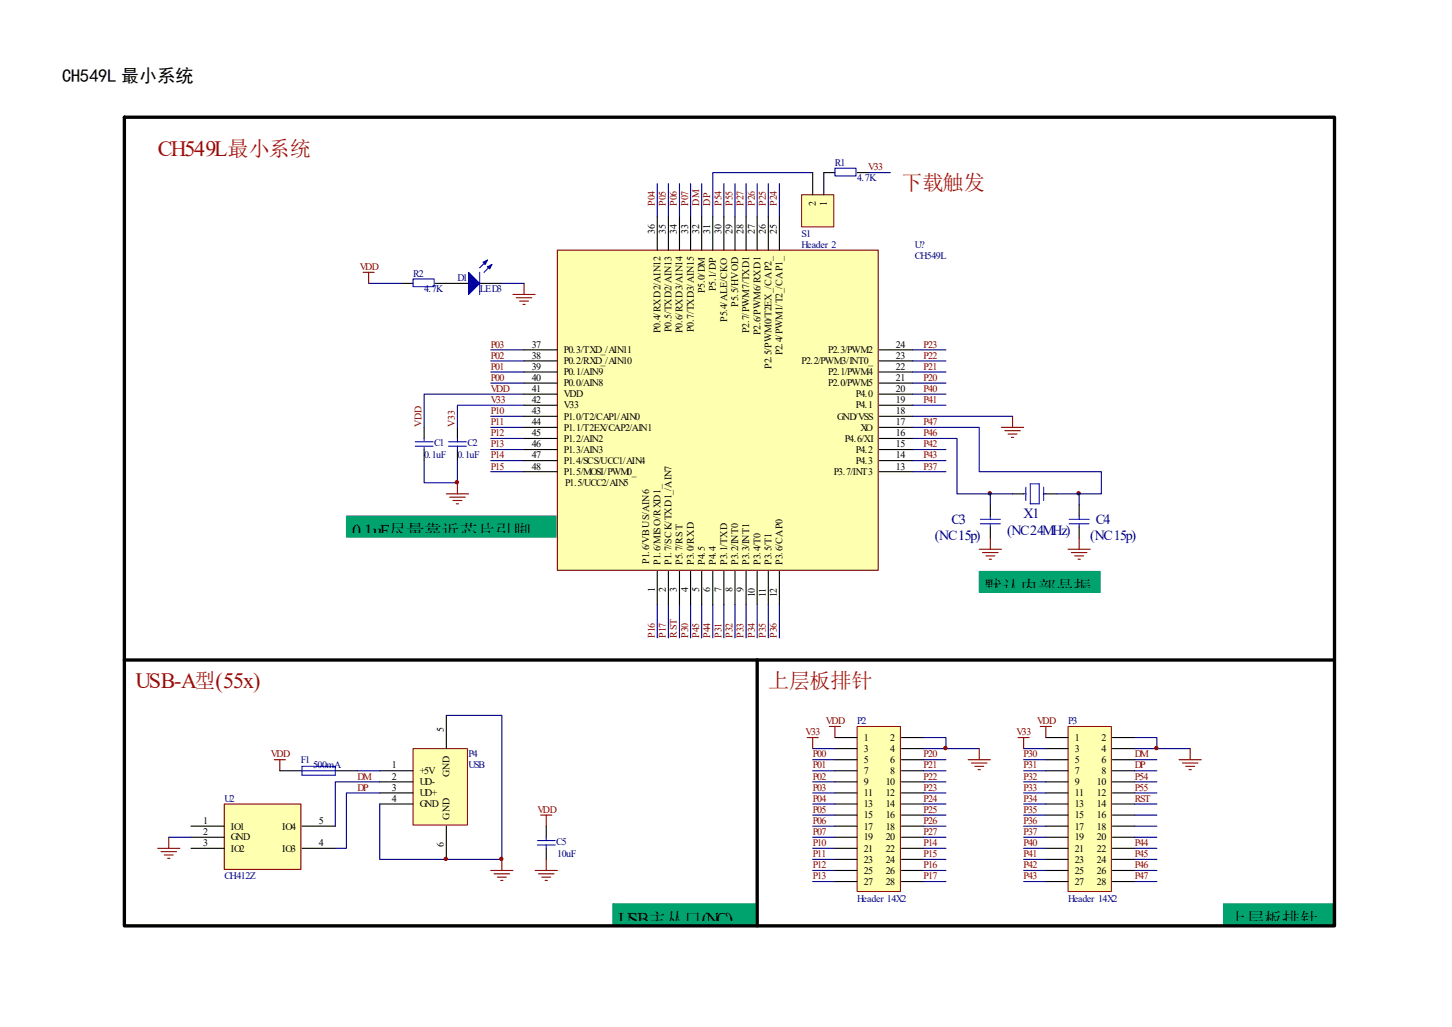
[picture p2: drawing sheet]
<svg xmlns="http://www.w3.org/2000/svg" width="297mm" height="210mm" viewBox="0 0 297 210" stroke-linecap="round" stroke-linejoin="round" font-family="sans-serif">
<g fill="none" stroke="#000" stroke-width=".23">
<path d="M82.2 57.9h2.3M89 57.9h6.8M98.1 57.9h4.6M86.8 87.4v2.3M86.8 91.9v2.3M93.6 87.4v2.3M93.6 91.9v2.3M202.6 103.3v2.2M202.6 107.8v2.3M207.1 101h2.3M213.9 101h2.3M220.7 103.3v2.2"/>
<path d="M220.7 107.8v2.3"/>
</g>
<g fill="none" stroke="#00f" stroke-width=".23">
<path d="M84.5 57h4.3v1.6h-4.3zM98.1 55.7v4.5M99.7 53.2l-1.6 1.6M100.6 54.1l-1.6 1.6M84.9 90.3h3.7M84.9 91.2h3.7M86.8 89.7v.6M86.8 91.2v.7M91.8 90.3h3.6M91.8 91.2h3.6M93.6 89.7v.6M93.6 91.2v.7"/>
<path d="M209.8 99.6v2.7M210.8 99h1.8v4h-1.8zM213.5 99.6v2.7M200.5 107.1h4.1M200.5 106.2h4.1M202.6 105.5v.7M202.6 107.1v.7M209.4 101h.4M213.5 101h.4M218.7 107.1h4.1M218.7 106.2h4.1M220.7 105.5v.7"/>
<path d="M220.7 107.1v.7"/>
</g>
<g fill="none" stroke="#000080" stroke-width=".23">
<path d="M134.4 37.6v6.8M136.7 37.6v6.8M139 37.6v6.8M141.3 37.6v6.8M143.5 37.6v6.8M148.1 37.6v6.8M150.3 37.6v6.8M152.6 37.6v6.8M154.9 37.6v6.8M157.2 37.6v6.8M159.4 37.6v6.8M166.2 35.3h-20.4v9.1"/>
<path d="M75.4 57.9h6.8M102.7 57.9h4.5M100.4 71.5h6.8M100.4 73.8h6.8M100.4 76.1h6.8M100.4 78.3h6.8M186.7 71.5h6.8M186.7 73.8h6.8M186.7 76.1h6.8M186.7 78.3h6.8M86.8 94.2v4.5h6.8v-4.5M100.4 85.1h6.8"/>
<path d="M100.4 87.4h6.8M100.4 89.7h6.8M100.4 91.9h6.8M100.4 94.2h6.8M100.4 96.5h6.8M186.7 85.1h20.4M186.7 91.9h6.8M186.7 94.2h6.8M186.7 96.5h6.8M186.7 80.6h6.8M186.7 82.9h6.8M202.6 101v2.3"/>
<path d="M220.7 101v2.3M134.4 123.6v6.8M136.7 123.6v6.8M139 123.6v6.8M141.3 123.6v6.8M143.5 123.6v6.8M145.8 123.6v6.8M148.1 123.6v6.8M150.3 123.6v6.8M152.6 123.6v6.8M154.9 123.6v6.8M157.2 123.6v6.8"/>
<path d="M159.4 123.6v6.8"/>
</g>
<g fill="none" stroke="#800000" stroke-width=".23">
<path d="M74.3 55.7h2.2M75.4 55.7v2.2M107.2 57.9v2.3M104.9 60.2h4.6M105.6 60.9h3.2M106.3 61.6h1.8M107 62.3h.4M93.6 98.7v2.3M204.8 87.4h4.6M205.5 88.1h3.2M206.2 88.8h1.8M206.9 89.4h.4"/>
<path d="M207.1 85.1v2.3M91.3 101h4.5M92 101.7h3.2M92.7 102.3h1.8M93.3 103h.5M200.3 112.3h4.5M201 113h3.2M201.7 113.7h1.8M202.3 114.4h.5M202.6 110.1v2.2M218.5 112.3h4.5M219.2 113h3.1"/>
<path d="M219.8 113.7h1.9M220.5 114.4h.5M220.7 110.1v2.2"/>
</g>
<g fill="#00f" stroke="#00f" stroke-width=".23">
<path d="M95.8 55.7l2.3 2.2-2.3 2.3z"/>
<path d="M99.7 54.6l.9-.5-.4 .9z"/>
<path d="M98.8 53.6l.9-.4-.5 .9z"/>
</g>
<g fill="#00a36e" stroke="#00a36e" stroke-width=".2">
<path d="M250.3 184.8h22.4v4.3h-22.4z" fill-rule="evenodd"/>
<path d="M200.3 116.8h24.8v4.4h-24.8z" fill-rule="evenodd"/>
</g>
<g fill="#800000" stroke="#800000" stroke-width=".2">
<circle cx="220.6" cy="100.9" r=".34"/>
<circle cx="202.5" cy="100.9" r=".34"/>
</g>
<path d="M84.5 153.1h11.1v15.6h-11.1z" fill-rule="evenodd" fill="#ffffb0" stroke="#800000" stroke-width=".2"/>
<path d="M168.5 35.3h2.3M175.3 35.3h2.3M57.2 157.6h4.6M68.6 157.6h4.5M77.7 157.6h6.8M77.7 159.9h6.8M91.3 146.3v6.8M77.7 164.4h6.8M77.7 162.2h6.8M91.3 168.9v6.8M111.7 168.9v2.3M111.7 173.5v2.2" fill="none" stroke="#000" stroke-width=".23"/>
<path d="M177.6 35.3h4.5M73.1 157.6h4.6M91.3 146.3h11.4v29.4h-25v-11.3" fill="none" stroke="#000080" stroke-width=".23"/>
<g fill="none" stroke="#800000" stroke-width=".23">
<path d="M56.1 155.4h2.3M57.2 155.4v2.2M100.4 178h4.5M101.1 178.7h3.1M101.7 179.4h1.9M102.7 175.7v2.3M109.5 178h4.5M110.1 178.7h3.2M110.6 166.7h2.3M110.8 179.4h1.8M111.7 166.7v2.2M111.7 175.7v2.3"/>
<path d="M102.4 180h.5M111.5 180h.5"/>
</g>
<path d="M170.8 34.4h4.3v1.6h-4.3zM61.8 156.7h6.8v1.8h-6.8zM61.8 157.6h6.8M109.9 172.8h3.7M109.9 171.9h3.7M111.7 171.2v.7M111.7 172.8v.7" fill="none" stroke="#00f" stroke-width=".23"/>
<path d="M125.4 184.8h29.3v4.3h-29.3z" fill-rule="evenodd" fill="#00a36e" stroke="#00a36e" stroke-width=".2"/>
<path d="M25.4 24h247.6v165.3h-247.6zM25.4 135h247.6M154.9 135v54.3" fill="none" stroke="#000" stroke-width=".68"/>
<path d="M164 39.8h6.6v6.6h-6.6z" fill-rule="evenodd" fill="#ffffb0" stroke="#800000" stroke-width=".2"/>
<path d="M166.2 35.3v4.5M168.5 35.3v4.5" fill="none" stroke="#000" stroke-width=".23"/>
<path d="M175.3 148.6h8.9v33.7h-8.9z" fill-rule="evenodd" fill="#ffffb0" stroke="#800000" stroke-width=".2"/>
<g fill="none" stroke="#000" stroke-width=".23">
<path d="M170.8 150.8h4.5M170.8 153.1h4.5M170.8 155.4h4.5M170.8 157.6h4.5M170.8 159.9h4.5M184.4 150.8h4.5M184.4 153.1h4.5M184.4 155.4h4.5M184.4 157.6h4.5M184.4 159.9h4.5M170.8 162.2h4.5M170.8 164.4h4.5"/>
<path d="M170.8 166.7h4.5M170.8 168.9h4.5M170.8 171.2h4.5M170.8 173.5h4.5M170.8 175.7h4.5M170.8 178h4.5M184.4 162.2h4.5M184.4 164.4h4.5M184.4 166.7h4.5M184.4 168.9h4.5M184.4 171.2h4.5M184.4 173.5h4.5"/>
<path d="M184.4 175.7h4.5M184.4 178h4.5M170.8 180.3h4.5M184.4 180.3h4.5"/>
</g>
<path d="M218.5 148.6h8.8v33.7h-8.8z" fill-rule="evenodd" fill="#ffffb0" stroke="#800000" stroke-width=".2"/>
<g fill="none" stroke="#000" stroke-width=".23">
<path d="M213.9 150.8h4.6M213.9 153.1h4.6M213.9 155.4h4.6M213.9 157.6h4.6M213.9 159.9h4.6M227.6 150.8h4.5M227.6 153.1h4.5M227.6 155.4h4.5M227.6 157.6h4.5M227.6 159.9h4.5M213.9 162.2h4.6M213.9 164.4h4.6"/>
<path d="M213.9 166.7h4.6M213.9 168.9h4.6M213.9 171.2h4.6M213.9 173.5h4.6M213.9 175.7h4.6M213.9 178h4.6M227.6 162.2h4.5M227.6 164.4h4.5M227.6 166.7h4.5M227.6 168.9h4.5M227.6 171.2h4.5M227.6 173.5h4.5"/>
<path d="M227.6 175.7h4.5M227.6 178h4.5M213.9 180.3h4.6M227.6 180.3h4.5"/>
</g>
<g fill="none" stroke="#000080" stroke-width=".23">
<path d="M166.2 155.4h4.6M166.2 157.6h4.6M166.2 159.9h4.6M166.2 153.1h4.6M188.9 150.8h4.6v2.3h-4.6M188.9 155.4h4.6M188.9 157.6h4.6M188.9 159.9h4.6M193.5 153.1h6.8M209.4 155.4h4.5M209.4 157.6h4.5M209.4 159.9h4.5"/>
<path d="M209.4 153.1h4.5M232.1 150.8h4.5v2.3h-4.5M232.1 155.4h4.5M232.1 157.6h4.5M232.1 159.9h4.5M236.6 153.1h6.9M166.2 162.2h4.6M166.2 164.4h4.6M166.2 166.7h4.6M166.2 168.9h4.6M166.2 171.2h4.6M166.2 173.5h4.6"/>
<path d="M166.2 175.7h4.6M166.2 178h4.6M188.9 162.2h4.6M188.9 164.4h4.6M188.9 166.7h4.6M188.9 168.9h4.6M188.9 171.2h4.6M188.9 173.5h4.6M188.9 175.7h4.6M188.9 178h4.6M209.4 162.2h4.5M209.4 164.4h4.5"/>
<path d="M209.4 166.7h4.5M209.4 168.9h4.5M209.4 171.2h4.5M209.4 173.5h4.5M209.4 175.7h4.5M209.4 178h4.5M232.1 162.2h4.5M232.1 164.4h4.5M232.1 166.7h4.5M232.1 168.9h4.5M232.1 171.2h4.5M232.1 173.5h4.5"/>
<path d="M232.1 175.7h4.5M232.1 178h4.5M166.2 180.3h4.6M188.9 180.3h4.6M209.4 180.3h4.5M232.1 180.3h4.5"/>
</g>
<g fill="none" stroke="#800000" stroke-width=".23">
<path d="M165.1 150.8h2.3M166.2 150.8v2.3M169.6 148.6h2.3M170.8 148.6v2.2M198 155.4h4.6M198.7 156h3.2M199.4 156.7h1.8M200.1 157.4h.4M200.3 153.1v2.3M208.3 150.8h2.2M209.4 150.8v2.3M212.8 148.6h2.3"/>
<path d="M213.9 148.6v2.2M241.2 155.4h4.5M241.9 156h3.1M242.5 156.7h1.9M243.2 157.4h.5M243.5 153.1v2.3"/>
</g>
<path d="M45.9 164.4h15.7v13.4h-15.7z" fill-rule="evenodd" fill="#ffffb0" stroke="#800000" stroke-width=".23"/>
<path d="M39.1 168.9h6.8M39.1 171.2h6.8M39.1 173.5h6.8M61.8 168.9h6.8M61.8 173.5h6.8" fill="none" stroke="#000" stroke-width=".23"/>
<path d="M32.3 173.5h4.5M32.9 174.2h3.2M33.6 174.8h1.8M34.3 175.5h.5M34.5 171.2v2.3" fill="none" stroke="#800000" stroke-width=".23"/>
<path d="M107.2 82.9h-13.6v4.5M107.2 80.6h-20.4v6.8M186.7 89.7h9.1v11.3h11.3M186.7 87.4h13.6v9.1h25v4.5h-9.1M77.7 159.9h-9.1v9M34.5 171.2h4.6M77.7 162.2h-6.8v11.3h-2.3" fill="none" stroke="#000080" stroke-width=".23"/>
<path d="M70.9 105.5h42.9v4.3h-42.9z" fill-rule="evenodd" fill="#00a36e" stroke="#00a36e" stroke-width=".2"/>
<path d="M114 51.2h65.6v65.4h-65.6z" fill-rule="evenodd" fill="#ffffb0" stroke="#800000" stroke-width=".23"/>
<g fill="none" stroke="#000" stroke-width=".23">
<path d="M134.4 44.4v6.8M136.7 44.4v6.8M139 44.4v6.8M141.3 44.4v6.8M143.5 44.4v6.8M145.8 44.4v6.8M148.1 44.4v6.8M150.3 44.4v6.8M152.6 44.4v6.8M154.9 44.4v6.8M157.2 44.4v6.8M159.4 44.4v6.8"/>
<path d="M107.2 78.3h6.8M107.2 76.1h6.8M107.2 73.8h6.8M107.2 71.5h6.8M179.9 78.3h6.8M179.9 76.1h6.8M179.9 73.8h6.8M179.9 71.5h6.8M107.2 96.5h6.8M107.2 89.7h6.8M107.2 87.4h6.8M107.2 85.1h6.8"/>
<path d="M107.2 80.6h6.8M107.2 82.9h6.8M107.2 91.9h6.8M107.2 94.2h6.8M179.9 96.5h6.8M179.9 89.7h6.8M179.9 87.4h6.8M179.9 85.1h6.8M179.9 80.6h6.8M179.9 82.9h6.8M179.9 91.9h6.8M179.9 94.2h6.8"/>
<path d="M134.4 116.8v6.8M136.7 116.8v6.8M139 116.8v6.8M141.3 116.8v6.8M143.5 116.8v6.8M145.8 116.8v6.8M148.1 116.8v6.8M150.3 116.8v6.8M152.6 116.8v6.8M154.9 116.8v6.8M157.2 116.8v6.8M159.4 116.8v6.8"/>
</g>
<g fill="#800000" stroke="#800000" stroke-width=".2">
<circle cx="91.2" cy="175.6" r=".34"/>
<circle cx="93.5" cy="98.6" r=".34"/>
<circle cx="102.5" cy="175.6" r=".34"/>
<circle cx="193.4" cy="153" r=".34"/>
<circle cx="236.5" cy="153" r=".34"/>
</g>
<g font-size="4.5" fill="#bf0000">
<text x="32.3" y="32">CH549L最小系统</text>
<text x="27.7" y="140.7">USB-A型(55x)</text>
</g>
<g font-size="4.3" fill="#bf0000">
<text x="184.4" y="38.8">下载触发</text>
<text x="157.1" y="140.7">上层板排针</text>
</g>
<g font-size="3.7">
<text x="12.7" y="16.8">CH549L 最小系统</text>
<text x="72" y="109.8">0.1uF尽量靠近芯片引脚</text>
<text x="126.5" y="189.1">USB主从口(NC)</text>
</g>
<g font-size="3.6">
<text x="201.4" y="121.2">默认内部晶振</text>
<text x="251.4" y="189.1">上层板排针</text>
</g>
<g font-size="2.9" fill="#000080">
<text x="194.7" y="107.1">C3</text>
<text x="209.4" y="106">X1</text>
<text x="224.2" y="107.1">C4</text>
<text x="191.2" y="110.5">(NC 15p)</text>
<text x="206" y="109.4">(NC 24MHz)</text>
<text x="223" y="110.5">(NC 15p)</text>
</g>
<g font-size="2" fill="#000080">
<text x="170.8" y="33.9">R1</text>
<text x="175.3" y="37.1">4.7K</text>
<text x="164" y="48.4">S1</text>
<text x="164" y="50.7">Header 2</text>
<text x="187.1" y="50.7">U?</text>
<text x="187.1" y="53">CH549L</text>
<text x="84.5" y="56.6">R2</text>
<text x="86.7" y="59.7">4.7K</text>
<text x="93.6" y="57.5">D1</text>
<text x="98.1" y="59.7">LED3</text>
<text x="86.7" y="93.7">0.1uF</text>
<text x="88.8" y="91.2">C1</text>
<text x="93.6" y="93.7">0.1uF</text>
<text x="95.6" y="91.2">C2</text>
<text x="175.3" y="148.1">P2</text>
<text x="218.5" y="148.1">P3</text>
<text x="95.8" y="154.9">P4</text>
<text x="61.6" y="156">F1</text>
<text x="64.1" y="157.1">500mA</text>
<text x="95.8" y="157.1">USB</text>
<text x="45.9" y="164">U2</text>
<text x="113.8" y="172.8">C5</text>
<text x="45.9" y="179.8">CH412Z</text>
<text x="114" y="175.3">10uF</text>
<text x="175.3" y="184.4">Header 14X2</text>
<text x="218.5" y="184.4">Header 14X2</text>
</g>
<g font-size="2" fill="#800000">
<text x="177.6" y="34.8">V33</text>
<text x="133.9" y="42.1" transform="rotate(-90 133.9 42.1)">P04</text>
<text x="136.2" y="42.1" transform="rotate(-90 136.2 42.1)">P05</text>
<text x="138.5" y="42.1" transform="rotate(-90 138.5 42.1)">P06</text>
<text x="140.8" y="42.1" transform="rotate(-90 140.8 42.1)">P07</text>
<text x="143" y="42.1" transform="rotate(-90 143 42.1)">DM</text>
<text x="145.3" y="42.1" transform="rotate(-90 145.3 42.1)">DP</text>
<text x="147.6" y="42.1" transform="rotate(-90 147.6 42.1)">P54</text>
<text x="149.8" y="42.1" transform="rotate(-90 149.8 42.1)">P55</text>
<text x="152.1" y="42.1" transform="rotate(-90 152.1 42.1)">P27</text>
<text x="154.4" y="42.1" transform="rotate(-90 154.4 42.1)">P26</text>
<text x="156.6" y="42.1" transform="rotate(-90 156.6 42.1)">P25</text>
<text x="158.9" y="42.1" transform="rotate(-90 158.9 42.1)">P24</text>
<text x="73.6" y="55.2">VDD</text>
<text x="100.4" y="71.1">P03</text>
<text x="188.9" y="71.1">P23</text>
<text x="100.4" y="77.9">P00</text>
<text x="100.4" y="75.6">P01</text>
<text x="100.4" y="73.4">P02</text>
<text x="188.9" y="77.9">P20</text>
<text x="188.9" y="75.6">P21</text>
<text x="188.9" y="73.4">P22</text>
<text x="100.4" y="82.4">V33</text>
<text x="100.4" y="80.1">VDD</text>
<text x="188.9" y="80.1">P40</text>
<text x="188.9" y="82.4">P41</text>
<text x="86.2" y="87.4" transform="rotate(-90 86.2 87.4)">VDD</text>
<text x="93" y="87.4" transform="rotate(-90 93 87.4)">V33</text>
<text x="100.4" y="84.7">P10</text>
<text x="100.4" y="87">P11</text>
<text x="100.4" y="89.2">P12</text>
<text x="188.9" y="89.2">P46</text>
<text x="188.9" y="87">P47</text>
<text x="100.4" y="91.5">P13</text>
<text x="100.4" y="93.7">P14</text>
<text x="188.9" y="91.5">P42</text>
<text x="188.9" y="93.7">P43</text>
<text x="100.4" y="96">P15</text>
<text x="188.9" y="96">P37</text>
<text x="133.9" y="130.4" transform="rotate(-90 133.9 130.4)">P16</text>
<text x="136.2" y="130.4" transform="rotate(-90 136.2 130.4)">P17</text>
<text x="138.5" y="130.4" transform="rotate(-90 138.5 130.4)">RST</text>
<text x="140.8" y="130.4" transform="rotate(-90 140.8 130.4)">P30</text>
<text x="143" y="130.4" transform="rotate(-90 143 130.4)">P45</text>
<text x="145.3" y="130.4" transform="rotate(-90 145.3 130.4)">P44</text>
<text x="147.6" y="130.4" transform="rotate(-90 147.6 130.4)">P31</text>
<text x="149.8" y="130.4" transform="rotate(-90 149.8 130.4)">P32</text>
<text x="152.1" y="130.4" transform="rotate(-90 152.1 130.4)">P33</text>
<text x="154.4" y="130.4" transform="rotate(-90 154.4 130.4)">P34</text>
<text x="156.6" y="130.4" transform="rotate(-90 156.6 130.4)">P35</text>
<text x="158.9" y="130.4" transform="rotate(-90 158.9 130.4)">P36</text>
<text x="169" y="148.1">VDD</text>
<text x="212.1" y="148.1">VDD</text>
<text x="55.4" y="154.9">VDD</text>
<text x="164.8" y="150.4">V33</text>
<text x="166.2" y="154.9">P00</text>
<text x="188.9" y="154.9">P20</text>
<text x="207.9" y="150.4">V33</text>
<text x="209.4" y="154.9">P30</text>
<text x="232.1" y="154.9">DM</text>
<text x="73.2" y="159.4">DM</text>
<text x="73.2" y="161.7">DP</text>
<text x="166.2" y="157.1">P01</text>
<text x="166.2" y="159.4">P02</text>
<text x="166.2" y="161.7">P03</text>
<text x="188.9" y="157.1">P21</text>
<text x="188.9" y="159.4">P22</text>
<text x="188.9" y="161.7">P23</text>
<text x="209.4" y="157.1">P31</text>
<text x="209.4" y="159.4">P32</text>
<text x="209.4" y="161.7">P33</text>
<text x="232.1" y="157.1">DP</text>
<text x="232.1" y="159.4">P54</text>
<text x="232.1" y="161.7">P55</text>
<text x="109.9" y="166.2">VDD</text>
<text x="166.2" y="164">P04</text>
<text x="166.2" y="166.2">P05</text>
<text x="188.9" y="164">P24</text>
<text x="188.9" y="166.2">P25</text>
<text x="209.4" y="164">P34</text>
<text x="209.4" y="166.2">P35</text>
<text x="232.1" y="164">RST</text>
<text x="166.2" y="168.5">P06</text>
<text x="166.2" y="170.7">P07</text>
<text x="166.2" y="173">P10</text>
<text x="188.9" y="173">P14</text>
<text x="188.9" y="168.5">P26</text>
<text x="188.9" y="170.7">P27</text>
<text x="209.4" y="168.5">P36</text>
<text x="209.4" y="170.7">P37</text>
<text x="209.4" y="173">P40</text>
<text x="232.1" y="173">P44</text>
<text x="166.2" y="175.3">P11</text>
<text x="166.2" y="177.5">P12</text>
<text x="166.2" y="179.8">P13</text>
<text x="188.9" y="175.3">P15</text>
<text x="188.9" y="177.5">P16</text>
<text x="188.9" y="179.8">P17</text>
<text x="209.4" y="175.3">P41</text>
<text x="209.4" y="177.5">P42</text>
<text x="209.4" y="179.8">P43</text>
<text x="232.1" y="175.3">P45</text>
<text x="232.1" y="177.5">P46</text>
<text x="232.1" y="179.8">P47</text>
</g>
<g font-size="2">
<text x="133.9" y="47.8" transform="rotate(-90 133.9 47.8)">36</text>
<text x="136.2" y="47.8" transform="rotate(-90 136.2 47.8)">35</text>
<text x="138.5" y="47.8" transform="rotate(-90 138.5 47.8)">34</text>
<text x="140.8" y="47.8" transform="rotate(-90 140.8 47.8)">33</text>
<text x="143" y="47.8" transform="rotate(-90 143 47.8)">32</text>
<text x="145.3" y="47.8" transform="rotate(-90 145.3 47.8)">31</text>
<text x="147.6" y="47.8" transform="rotate(-90 147.6 47.8)">30</text>
<text x="149.8" y="47.8" transform="rotate(-90 149.8 47.8)">29</text>
<text x="152.1" y="47.8" transform="rotate(-90 152.1 47.8)">28</text>
<text x="154.4" y="47.8" transform="rotate(-90 154.4 47.8)">27</text>
<text x="156.6" y="47.8" transform="rotate(-90 156.6 47.8)">26</text>
<text x="158.9" y="47.8" transform="rotate(-90 158.9 47.8)">25</text>
<text x="166.9" y="42.1" transform="rotate(-90 166.9 42.1)">2</text>
<text x="169.1" y="42.1" transform="rotate(-90 169.1 42.1)">1</text>
<text x="144.1" y="60" transform="rotate(-90 144.1 60)">P5.0/DM</text>
<text x="146.4" y="59.5" transform="rotate(-90 146.4 59.5)">P5.1/DP</text>
<text x="148.7" y="65.9" transform="rotate(-90 148.7 65.9)">P5.4/ALE/CKO</text>
<text x="151" y="62.7" transform="rotate(-90 151 62.7)">P5.5/HVOD</text>
<text x="108.8" y="71.1">37</text>
<text x="135.1" y="68.2" transform="rotate(-90 135.1 68.2)">P0.4/RXD2/AIN12</text>
<text x="137.3" y="67.9" transform="rotate(-90 137.3 67.9)">P0.5/TXD2/AIN13</text>
<text x="139.6" y="68.2" transform="rotate(-90 139.6 68.2)">P0.6/RXD3/AIN14</text>
<text x="141.9" y="67.9" transform="rotate(-90 141.9 67.9)">P0.7/TXD3/AIN15</text>
<text x="153.2" y="68.2" transform="rotate(-90 153.2 68.2)">P2.7/PWM7/TXD1</text>
<text x="155.5" y="68.6" transform="rotate(-90 155.5 68.6)">P2.6/PWM6/RXD1</text>
<text x="183.3" y="71.1">24</text>
<text x="108.8" y="73.4">38</text>
<text x="108.8" y="75.6">39</text>
<text x="108.8" y="77.9">40</text>
<text x="115.4" y="72.2">P0.3/TXD_/AIN11</text>
<text x="115.4" y="74.5">P0.2/RXD_/AIN10</text>
<text x="115.4" y="76.8">P0.1/AIN9</text>
<text x="157.8" y="75.4" transform="rotate(-90 157.8 75.4)">P2.5/PWM0/T2EX_/CAP2_</text>
<text x="160.1" y="72.7" transform="rotate(-90 160.1 72.7)">P2.4/PWM1/T2_/CAP1_</text>
<text x="164" y="74.5">P2.2/PWM3/INT0_</text>
<text x="169.4" y="76.8">P2.1/PWM4</text>
<text x="169.4" y="72.2">P2.3/PWM2</text>
<text x="183.3" y="77.9">21</text>
<text x="183.3" y="75.6">22</text>
<text x="183.3" y="73.4">23</text>
<text x="108.8" y="80.1">41</text>
<text x="108.8" y="82.4">42</text>
<text x="115.4" y="79">P0.0/AIN8</text>
<text x="115.4" y="81.3">VDD</text>
<text x="115.4" y="83.5">V33</text>
<text x="169.4" y="79">P2.0/PWM5</text>
<text x="175.1" y="81.3">P4.0</text>
<text x="175.1" y="83.5">P4.1</text>
<text x="183.3" y="80.1">20</text>
<text x="183.3" y="82.4">19</text>
<text x="108.8" y="84.7">43</text>
<text x="108.8" y="87">44</text>
<text x="108.8" y="89.2">45</text>
<text x="115.4" y="85.8">P1.0/T2/CAP1/AIN0</text>
<text x="115.4" y="88.1">P1.1/T2EX/CAP2/AIN1</text>
<text x="171.2" y="85.8">GND/VSS</text>
<text x="176" y="88.1">XO</text>
<text x="183.3" y="89.2">16</text>
<text x="183.3" y="87">17</text>
<text x="183.3" y="84.7">18</text>
<text x="108.8" y="91.5">46</text>
<text x="108.8" y="93.7">47</text>
<text x="115.4" y="90.3">P1.2/AIN2</text>
<text x="115.4" y="92.6">P1.3/AIN3</text>
<text x="115.4" y="94.9">P1.4/SCS/UCC1/AIN4</text>
<text x="172.8" y="90.3">P4.6/XI</text>
<text x="175.1" y="94.9">P4.3</text>
<text x="175.1" y="92.6">P4.2</text>
<text x="183.3" y="93.7">14</text>
<text x="183.3" y="91.5">15</text>
<text x="108.8" y="96">48</text>
<text x="115.4" y="97.1">P1.5/MOSI/PWM0_</text>
<text x="115.6" y="99.4">P1.5/UCC2/AIN5</text>
<text x="170.6" y="97.1">P3.7/INT3</text>
<text x="183.3" y="96">13</text>
<text x="132.8" y="115.3" transform="rotate(-90 132.8 115.3)">P1.6/VBUS/AIN6</text>
<text x="135.1" y="115.5" transform="rotate(-90 135.1 115.5)">P1.6/MISO/RXD1_</text>
<text x="137.3" y="115.5" transform="rotate(-90 137.3 115.5)">P1.7/SCK/TXD1_/AIN7</text>
<text x="139.6" y="115.5" transform="rotate(-90 139.6 115.5)">P5.7/RST</text>
<text x="141.9" y="115.5" transform="rotate(-90 141.9 115.5)">P3.0/RXD</text>
<text x="144.1" y="115.5" transform="rotate(-90 144.1 115.5)">P4.5</text>
<text x="146.4" y="115.5" transform="rotate(-90 146.4 115.5)">P4.4</text>
<text x="148.7" y="115.5" transform="rotate(-90 148.7 115.5)">P3.1/TXD</text>
<text x="151" y="115.5" transform="rotate(-90 151 115.5)">P3.2/INT0</text>
<text x="153.2" y="115.5" transform="rotate(-90 153.2 115.5)">P3.3/INT1</text>
<text x="155.5" y="115.5" transform="rotate(-90 155.5 115.5)">P3.4/T0</text>
<text x="157.8" y="115.5" transform="rotate(-90 157.8 115.5)">P3.5/T1</text>
<text x="160.1" y="115.5" transform="rotate(-90 160.1 115.5)">P3.6/CAP0</text>
<text x="133.9" y="121.2" transform="rotate(-90 133.9 121.2)">1</text>
<text x="136.2" y="121.2" transform="rotate(-90 136.2 121.2)">2</text>
<text x="138.5" y="121.2" transform="rotate(-90 138.5 121.2)">3</text>
<text x="140.8" y="121.2" transform="rotate(-90 140.8 121.2)">4</text>
<text x="143" y="121.2" transform="rotate(-90 143 121.2)">5</text>
<text x="145.3" y="121.2" transform="rotate(-90 145.3 121.2)">6</text>
<text x="147.6" y="121.2" transform="rotate(-90 147.6 121.2)">7</text>
<text x="149.8" y="121.2" transform="rotate(-90 149.8 121.2)">8</text>
<text x="152.1" y="121.2" transform="rotate(-90 152.1 121.2)">9</text>
<text x="154.4" y="122" transform="rotate(-90 154.4 122)">10</text>
<text x="156.6" y="122" transform="rotate(-90 156.6 122)">11</text>
<text x="158.9" y="122" transform="rotate(-90 158.9 122)">12</text>
<text x="90.8" y="149.7" transform="rotate(-90 90.8 149.7)">5</text>
<text x="176.7" y="151.5">1</text>
<text x="176.7" y="153.8">3</text>
<text x="182.1" y="151.5">2</text>
<text x="182.1" y="153.8">4</text>
<text x="219.8" y="151.5">1</text>
<text x="219.8" y="153.8">3</text>
<text x="225.3" y="151.5">2</text>
<text x="225.3" y="153.8">4</text>
<text x="80.2" y="157.1">1</text>
<text x="80.2" y="161.7">3</text>
<text x="80.2" y="159.4">2</text>
<text x="85.9" y="158.3">+5V</text>
<text x="85.9" y="160.6">UD-</text>
<text x="91.9" y="159" transform="rotate(-90 91.9 159)">GND</text>
<text x="176.7" y="156">5</text>
<text x="176.7" y="158.3">7</text>
<text x="176.7" y="160.6">9</text>
<text x="181.2" y="160.6">10</text>
<text x="182.1" y="156">6</text>
<text x="182.1" y="158.3">8</text>
<text x="219.8" y="156">5</text>
<text x="219.8" y="158.3">7</text>
<text x="219.8" y="160.6">9</text>
<text x="224.4" y="160.6">10</text>
<text x="225.3" y="156">6</text>
<text x="225.3" y="158.3">8</text>
<text x="80.2" y="164">4</text>
<text x="85.9" y="165.1">GND</text>
<text x="85.9" y="162.8">UD+</text>
<text x="91.9" y="167.6" transform="rotate(-90 91.9 167.6)">GND</text>
<text x="176.7" y="162.8">11</text>
<text x="176.7" y="165.1">13</text>
<text x="176.7" y="167.3">15</text>
<text x="181.2" y="162.8">12</text>
<text x="181.2" y="165.1">14</text>
<text x="181.2" y="167.3">16</text>
<text x="219.8" y="162.8">11</text>
<text x="219.8" y="165.1">13</text>
<text x="219.8" y="167.3">15</text>
<text x="224.4" y="162.8">12</text>
<text x="224.4" y="165.1">14</text>
<text x="224.4" y="167.3">16</text>
<text x="41.6" y="168.5">1</text>
<text x="41.6" y="170.7">2</text>
<text x="41.6" y="173">3</text>
<text x="47.2" y="169.6">IO1</text>
<text x="47.2" y="171.9">GND</text>
<text x="57.7" y="169.6">IO4</text>
<text x="65.2" y="168.5">5</text>
<text x="65.2" y="173">4</text>
<text x="90.8" y="173.3" transform="rotate(-90 90.8 173.3)">6</text>
<text x="176.7" y="169.6">17</text>
<text x="176.7" y="171.9">19</text>
<text x="181.2" y="169.6">18</text>
<text x="181.2" y="171.9">20</text>
<text x="219.8" y="169.6">17</text>
<text x="219.8" y="171.9">19</text>
<text x="224.4" y="169.6">18</text>
<text x="224.4" y="171.9">20</text>
<text x="47.2" y="174.2">IO2</text>
<text x="57.7" y="174.2">IO3</text>
<text x="176.7" y="174.2">21</text>
<text x="176.7" y="176.4">23</text>
<text x="176.7" y="178.7">25</text>
<text x="181.2" y="174.2">22</text>
<text x="181.2" y="176.4">24</text>
<text x="181.2" y="178.7">26</text>
<text x="219.8" y="174.2">21</text>
<text x="219.8" y="176.4">23</text>
<text x="219.8" y="178.7">25</text>
<text x="224.4" y="174.2">22</text>
<text x="224.4" y="176.4">24</text>
<text x="224.4" y="178.7">26</text>
<text x="176.7" y="180.9">27</text>
<text x="181.2" y="180.9">28</text>
<text x="219.8" y="180.9">27</text>
<text x="224.4" y="180.9">28</text>
</g>
</svg>
